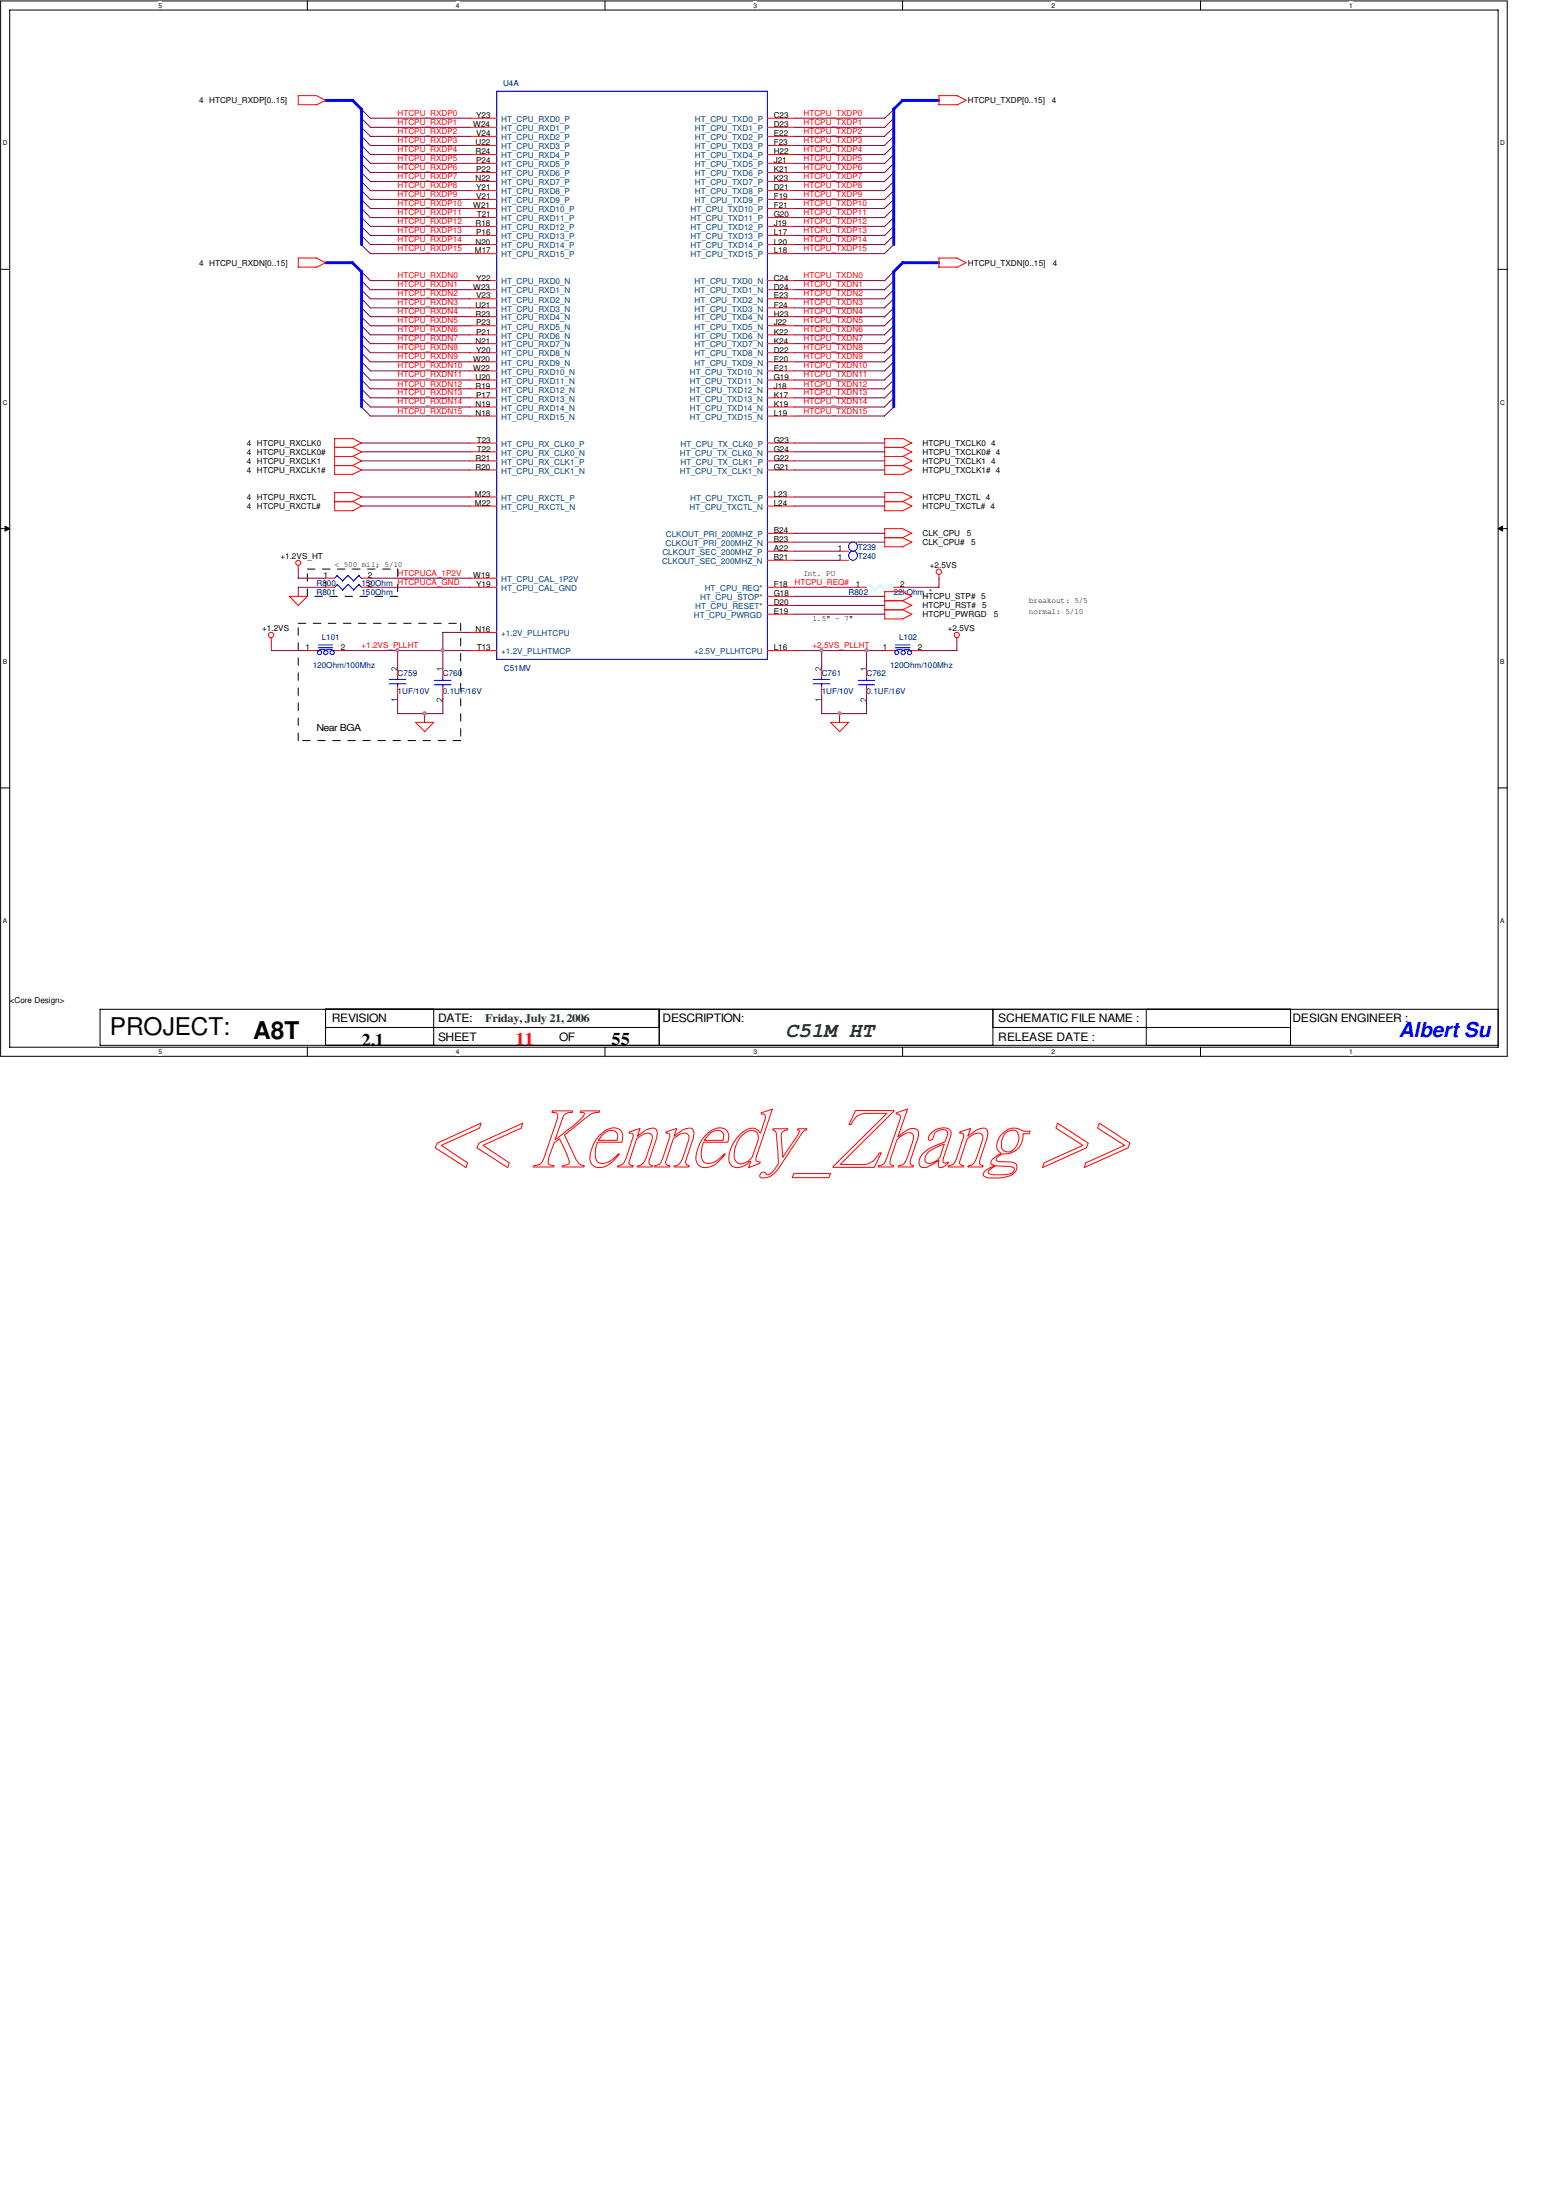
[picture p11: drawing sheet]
<svg xmlns="http://www.w3.org/2000/svg" width="210mm" height="297mm" viewBox="0 0 210 297" stroke-linecap="round" stroke-linejoin="round" font-family="sans-serif">
<path d="M.1 .1h203.4v142.5h-203.4zM1.3 1.4h200.9v140h-200.9z" fill="none" stroke="#000" stroke-width=".13"/>
<g fill="#fff">
<path d="M21.4 .3h.5v.9h-.5z"/>
<path d="M21.4 141.5h.5v1h-.5z"/>
</g>
<path d="M41.5 .1v1.3M41.5 141.4v1.2" fill="none" stroke="#000" stroke-width=".13"/>
<g fill="#fff">
<path d="M61.6 .3h.5v.9h-.5z"/>
<path d="M61.6 141.5h.5v1h-.5z"/>
</g>
<path d="M81.7 .1v1.3M81.7 141.4v1.2" fill="none" stroke="#000" stroke-width=".13"/>
<g fill="#fff">
<path d="M101.7 .3h.5v.9h-.5z"/>
<path d="M101.7 141.5h.5v1h-.5z"/>
</g>
<path d="M121.8 .1v1.3M121.8 141.4v1.2" fill="none" stroke="#000" stroke-width=".13"/>
<g fill="#fff">
<path d="M141.9 .3h.5v.9h-.5z"/>
<path d="M141.9 141.5h.5v1h-.5z"/>
</g>
<path d="M162.1 .1v1.3M162.1 141.4v1.2" fill="none" stroke="#000" stroke-width=".13"/>
<g fill="#fff">
<path d="M182.1 .3h.5v.9h-.5z"/>
<path d="M182.1 141.5h.5v1h-.5z"/>
<path d="M.4 18.8h.6v1.1h-.6z"/>
<path d="M202.5 18.8h.7v1.1h-.7z"/>
<path d="M.4 53.8h.6v1.1h-.6z"/>
<path d="M202.5 53.8h.7v1.1h-.7z"/>
</g>
<path d="M.1 36.4h1.2M202.2 36.4h1.3" fill="none" stroke="#000" stroke-width=".13"/>
<g fill="#fff">
<path d="M.4 88.9h.6v1h-.6z"/>
<path d="M202.5 88.9h.6v1h-.6z"/>
</g>
<path d="M.1 71.4h1.2M.7 71l.6 .4-.6 .3zM202.2 71.4l.6-.4v.7zM202.2 71.4h1.3" fill="none" stroke="#000" stroke-width=".13"/>
<path d="M.7 71l.6 .4-.6 .3zM202.2 71.4l.6-.4v.7z" fill="#000"/>
<g fill="#fff">
<path d="M.4 123.9h.6v1h-.6z"/>
<path d="M202.5 123.9h.6v1h-.6z"/>
</g>
<path d="M.1 106.4h1.2M202.2 106.4h1.3M13.5 136.3h188.7v4.8h-188.7zM43.9 136.3v4.8M43.9 138.7h45.1M58.5 136.3v4.8M89 136.3v4.8M134 138.7h40.2M134 136.3v4.8M154.7 136.3v4.8M174.2 136.3v4.8" fill="none" stroke="#000" stroke-width=".13"/>
<path d="M41.5 76.8h12.2M53.7 76.8v3.7M40.3 84.2h21.9M40.3 100v-15.8M41.5 80.5v-3.7M53.7 80.5h-12.2M62.2 84.2v15.8M62.2 100h-21.9" fill="none" stroke="#000" stroke-width=".13" stroke-dasharray="1 1 1 1 1 1 1 1"/>
<g fill="none" stroke="#f00" stroke-width=".13">
<path d="M42.7 14.1h-2.4v-1.2h2.4l1.2 .6-1.2 .7M63.4 16h3.7M63.4 17.2h3.7M63.4 18.4h3.7M63.4 19.6h3.7M103.6 16h3.6M103.6 17.2h3.6M103.6 18.4h3.6M103.6 19.6h3.6M126.7 14.1h2.5M129.2 12.9l1.2 .6M129.2 12.9h-2.5v1.2"/>
<path d="M130.4 13.5l-1.2 .7M42.7 36.1h-2.4v-1.3h2.4l1.2 .7-1.2 .6M63.4 20.9h3.7M63.4 22.1h3.7M63.4 23.3h3.7M63.4 24.5h3.7M63.4 25.7h3.7M63.4 26.9h3.7M63.4 28.2h3.7M63.4 29.4h3.7M63.4 30.6h3.7M63.4 31.8h3.7"/>
<path d="M63.4 33h3.7M63.4 34.2h3.7M63.4 37.9h3.7M63.4 39.1h3.7M103.6 20.9h3.6M103.6 22.1h3.6M103.6 23.3h3.6M103.6 24.5h3.6M103.6 25.7h3.6M103.6 26.9h3.6M103.6 28.2h3.6M103.6 29.4h3.6"/>
<path d="M103.6 30.6h3.6M103.6 31.8h3.6M103.6 33h3.6M103.6 34.2h3.6M103.6 37.9h3.6M103.6 39.1h3.6M126.7 36.1h2.5M129.2 34.8l1.2 .7M129.2 34.8h-2.5v1.3M130.4 35.5l-1.2 .6M45.1 59.2h2.5M45.2 59.2v4.9"/>
<path d="M47.6 59.2l1.2 .6M48.8 59.8l-1.2 .6 1.2 .6-1.2 .6M63.4 40.3h3.7M63.4 41.6h3.7M63.4 42.8h3.7M63.4 44h3.7M63.4 45.2h3.7M63.4 46.4h3.7M63.4 47.6h3.7M63.4 48.9h3.7M63.4 50.1h3.7M63.4 51.3h3.7"/>
<path d="M63.4 52.5h3.7M63.4 53.7h3.7M63.4 54.9h3.7M63.4 56.2h3.7M63.4 59.8h3.7M103.6 40.3h3.6M103.6 41.6h3.6M103.6 42.8h3.6M103.6 44h3.6M103.6 45.2h3.6M103.6 46.4h3.6M103.6 47.6h3.6"/>
<path d="M103.6 48.9h3.6M103.6 50.1h3.6M103.6 51.3h3.6M103.6 52.5h3.6M103.6 53.7h3.6M103.6 54.9h3.6M103.6 56.2h3.6M103.6 59.8h3.6M119.4 59.2h2.4M119.4 59.2v4.9M121.8 59.2l1.3 .6M123.1 59.8l-1.3 .6 1.3 .6"/>
<path d="M40.3 76.4v.5M43.9 78.1h1.3M43.9 79.3h1.3M45.1 60.4h2.5M45.1 61.6h2.5M45.1 62.9h2.5M45.1 66.5h2.5l1.2 .6-1.2 .6M45.1 67.7h2.5M45.2 64.1h2.4M45.2 66.5v2.5h2.4M47.6 61.6l1.2 .6-1.2 .7M47.6 62.8l1.2 .7-1.2 .6"/>
<path d="M47.6 67.7l1.2 .6-1.2 .7M48.8 78.1h1.2M48.8 79.3h1.2M63.4 78.1h3.7M63.4 79.3h3.7M63.4 61h3.7M63.4 62.2h3.7M63.4 63.5h3.7M63.4 67.1h3.7M63.4 68.3h3.7M103.6 79.3h3.6M103.6 61h3.6"/>
<path d="M103.6 62.2h3.6M103.6 63.5h3.6M103.6 67.1h3.6M103.6 68.3h3.6M103.6 72h3.6M103.6 73.2h3.6M103.6 74.4h3.6M103.6 75.6h3.6M113.3 74.4h1.3M113.3 75.6h1.3M115.8 79.3h1.2M119.4 60.4h2.5"/>
<path d="M119.4 61.6h2.5M119.4 62.9h2.5M119.4 66.5h2.4l1.3 .6M119.4 67.7h2.5M119.4 71.4h2.4l1.3 .6M119.4 72.6h2.5M119.4 79.9h2.4l1.3 .6M119.4 66.5v2.5h2.5M119.4 71.4v2.4h2.5M119.4 79.9v3.7h2.5M119.4 64.1h2.5M120.6 79.3h1.2"/>
<path d="M121.8 61.6l1.3 .6M121.8 62.8l1.3 .7M121.8 67.7l1.3 .6M123.1 61l-1.3 .6M123.1 62.2l-1.3 .7M123.1 63.5l-1.3 .6M123.1 67.1l-1.3 .6M123.1 68.3l-1.3 .7M123.1 72l-1.3 .6 1.3 .6M123.1 73.2l-1.3 .6M126.7 77.6v.5M36.6 86.1v.5"/>
<path d="M39 80.5l1.3 1.2 1.2-1.2M39.1 80.5h2.4M41.5 87.8h1.2M45.2 87.8h1.2M53.7 90.3v1.2M53.7 92.7v1.2M57.3 98.8l-1.2-1.3h2.4l-1.2 1.3M59.8 90.3v1.2M59.8 92.7v1.2M63.4 85.4h3.7M63.4 87.8h3.7M103.6 80.5h3.6"/>
<path d="M103.6 87.8h3.6M103.6 81.7h3.6M103.6 82.9h3.6M110.9 90.3v1.2M110.9 92.7v1.2M112.1 97.5l1.2 1.3M112.1 97.5h2.5M114.6 97.5l-1.3 1.3M117 90.3v1.2M117 92.7v1.2M119.4 81.1h2.5M119.4 82.3h2.5"/>
<path d="M119.4 87.8h1.2M121.8 82.3l1.3 .6M123.1 87.8h1.2M123.1 80.5l-1.3 .6 1.3 .6M123.1 81.7l-1.3 .6M123.1 82.9l-1.3 .7M129.2 86.1v.5"/>
<circle cx="40.3" cy="76" r=".34"/>
<circle cx="126.7" cy="77.2" r=".36"/>
<circle cx="36.6" cy="85.7" r=".36"/>
<circle cx="129.1" cy="85.7" r=".35"/>
</g>
<g fill="none" stroke="#00f" stroke-width=".13">
<path d="M67.1 12.3h36.5v76.7h-36.5zM45.5 77.7l.8 .7M45.5 78.9l.8 .8M45.6 77.7l-.4 .4M45.6 78.9l-.4 .4M46.2 79.7l.8-.8 .8 .8M47 77.7l.8 .7M47 77.7l-.8 .7M48.4 77.7l.4 .4M48.4 78.9l.4 .4M48.5 77.7l-.8 .7M48.5 78.9l-.8 .8"/>
<path d="M42.7 87.8h.4M43 87.5h1.9M43 87.1h1.9M43.1 87.8h.8M44 87.8h.9M44.8 87.8h.4M52.5 92.3h2.3M52.5 91.7h2.3M53.7 91.4v.3M53.7 92.3v.4M58.6 91.9h2.3M58.6 92.5h2.3"/>
<path d="M59.8 91.4v.5M59.8 92.5v.2M109.8 92.3h2.2M109.8 91.7h2.2M110.9 91.4v.3M110.9 92.3v.4M115.9 91.9h2.2M115.9 92.5h2.2M117 91.4v.5M117 92.5v.2M120.6 87.8h.4M120.9 87.5h2"/>
<path d="M120.9 87.1h2M121.8 87.8h-.9M122.7 87.8h.4M122.8 87.8h-.9"/>
<circle cx="115.1" cy="75" r=".6"/>
<circle cx="115.1" cy="73.8" r=".6"/>
<circle cx="43.1" cy="88.1" r=".29"/>
<circle cx="44" cy="88.1" r=".29"/>
<circle cx="44.8" cy="88.1" r=".29"/>
<circle cx="121.1" cy="88.1" r=".28"/>
<circle cx="121.9" cy="88.1" r=".29"/>
<circle cx="122.8" cy="88.1" r=".29"/>
</g>
<path d="M52.8 94.4h.8v.1h-.6l.1 .2h-.1zM52.9 90.1a.59 .59 0 0 1 .7 .4v-.4v.5l-.1-.1a.41 .41 0 0 0-.6-.3l.1 .4-.1-.2zM58.9 90.3h.8h-.6l.1 .1-.1 .1zM59 94.3a.48 .48 0 0 1 .6 .4v-.5h.1v.5h-.1a.44 .44 0 0 0-.5-.3l-.1 .2 .1 .1h-.1zM110.1 94.4h.8v.1h-.7l.2 .2h-.1zM110.2 90.1a.59 .59 0 0 1 .6 .4v-.4h.1v.5l-.2-.1a.42 .42 0 0 0-.5-.3l.1 .4-.2-.1zM116.2 90.3h.8h-.7l.2 .2h-.1zM116.2 94.4a.35 .35 0 0 1 .3-.1 .35 .35 0 0 1 .3 .2l.1 .2v-.5h.1v.5h-.2a.39 .39 0 0 0-.5-.3v.2l.1 .1h-.2z" fill="#000"/>
<path d="M117 79.3l.3-.4 .8 .8M118.8 78.9l.7 .8 .8-.8M118.8 78.9l-.7 .8M120.3 78.9l.3 .4" fill="none" stroke="#80ffff" stroke-width=".13"/>
<g fill="none" stroke="#800040" stroke-width=".13">
<path d="M48.8 14.7l1.2 1.3h13.5M48.8 17.2l1.2 1.2h13.5M48.8 16l1.2 1.2h13.5M48.8 18.4l1.2 1.2h13.5M48.8 19.6l1.2 1.3h13.5M107.2 16h12.2M107.2 17.2h12.2M107.2 18.4h12.2M107.2 19.6h12.2M120.6 19.6l-1.2 1.3M120.6 14.8l-1.2 1.2M120.6 18.4l-1.2 1.2"/>
<path d="M120.6 17.2l-1.2 1.2M120.6 16l-1.2 1.2M48.8 22.1l1.2 1.2h13.5M48.8 25.7l1.2 1.2h13.5M48.8 24.5l1.2 1.2h13.5M48.8 33l1.2 1.2h13.5M48.8 20.8l1.2 1.3h13.5M48.8 31.8l1.2 1.2h13.5M48.8 26.9l1.2 1.3h13.5M48.8 23.3l1.2 1.2h13.5M48.8 28.1l1.2 1.3h13.5M48.8 29.3l1.2 1.3h13.5"/>
<path d="M48.8 30.6l1.2 1.2h13.5M48.8 37.9l1.2 1.2h13.5M48.8 36.7l1.2 1.2h13.5M48.8 39.1l1.2 1.2h13.5M107.2 20.9h12.2M107.2 22.1h12.2M107.2 23.3h12.2M107.2 24.5h12.2M107.2 25.7h12.2M107.2 26.9h12.2M107.2 28.2h12.2M107.2 29.4h12.2"/>
<path d="M107.2 30.6h12.2M107.2 31.8h12.2M107.2 33h12.2M107.2 34.2h12.2M107.2 37.9h12.2M107.2 39.1h12.2M120.6 31.8l-1.2 1.3M120.6 30.6l-1.2 1.2M120.6 24.5l-1.2 1.2M120.6 23.3l-1.2 1.2M120.6 28.2l-1.2 1.2M120.6 33l-1.2 1.2"/>
<path d="M120.6 25.7l-1.2 1.3M120.6 22.1l-1.2 1.2M120.6 29.4l-1.2 1.2M120.6 26.9l-1.2 1.3M120.6 20.9l-1.2 1.2M120.6 36.7l-1.2 1.2M120.6 39.1l-1.2 1.2M120.6 37.9l-1.2 1.3M48.8 45.2l1.2 1.2h13.5M48.8 41.5l1.2 1.3h13.5M48.8 53.7l1.2 1.2h13.5M48.8 42.8l1.2 1.2h13.5"/>
<path d="M48.8 47.6l1.2 1.3h13.5M48.8 54.9l1.2 1.3h13.5M48.8 40.3l1.2 1.3h13.5M48.8 52.5l1.2 1.2h13.5M48.8 43.9l1.2 1.3h13.5M48.8 46.4l1.2 1.2h13.5M48.8 50l1.2 1.3h13.5M48.8 51.3l1.2 1.2h13.5M48.8 48.8l1.2 1.3h13.5M48.8 59.8h14.7M107.2 40.3h12.2M107.2 41.6h12.2"/>
<path d="M107.2 42.8h12.2M107.2 44h12.2M107.2 45.2h12.2M107.2 46.4h12.2M107.2 47.6h12.2M107.2 48.9h12.2M107.2 50.1h12.2M107.2 51.3h12.2M107.2 52.5h12.2M107.2 53.7h12.2M107.2 54.9h12.2M107.2 56.2h12.2"/>
<path d="M107.2 59.8h12.2M120.6 53.7l-1.2 1.2M120.6 41.6l-1.2 1.2M120.6 52.5l-1.2 1.3M120.6 46.4l-1.2 1.3M120.6 45.2l-1.2 1.2M120.6 40.3l-1.2 1.3M120.6 50.1l-1.2 1.2M120.6 54.9l-1.2 1.3M120.6 47.6l-1.2 1.3M120.6 44l-1.2 1.2M120.6 51.3l-1.2 1.2"/>
<path d="M120.6 48.9l-1.2 1.2M120.6 42.8l-1.2 1.2M40.3 78.1h3.6M40.3 76.8v1.3M43.9 79.3h-3.6v1.2M48.8 61h14.7M48.8 62.2h14.7M48.8 63.5h14.7M48.8 67.1h14.7M48.8 68.3h14.7M50 79.3h13.5M50 78.1h13.5"/>
<path d="M107.2 61h12.2M107.2 62.2h12.2M107.2 63.5h12.2M107.2 67.1h12.2M107.2 68.3h12.2M107.2 72h12.2M107.2 73.2h12.2M107.2 74.4h6.2M107.2 75.6h6.2M107.2 79.3h8.6M126.7 78.1v1.2h-4.9M36.6 86.6v1.2h4.9"/>
<path d="M46.4 87.8h17.1M53.7 93.9v2.5h6.1v-2.5M53.7 87.8v2.5M57.3 96.4v1.2M63.5 85.4h-3.7v4.9M107.2 80.5h12.2M107.2 81.7h12.2M107.2 82.9h12.2M107.2 87.8h12.2M110.9 87.8v2.5M110.9 93.9v2.5h6.1M113.3 96.4v1.2"/>
<path d="M117 87.8v2.5M117 93.9v2.5M124.3 87.8h4.9M129.2 86.6v1.2"/>
</g>
<path d="M43.9 13.5h3.7M47.6 13.5l1.2 1.3v18.3M120.6 14.7v18.3M126.7 13.5h-4.9l-1.2 1.3M43.9 35.5h3.7M47.6 35.5l1.2 1.2M48.8 36.7v18.2M120.6 36.7v18.2M126.7 35.5h-4.9l-1.2 1.2" fill="none" stroke="#00f" stroke-width=".38"/>
<path d="M110.7 87.6h.3l.1 .2-.1 .2-.1 .1-.2-.1z" fill-rule="evenodd" fill="#f0f"/>
<path d="M110.7 87.6h.3l.1 .2-.1 .2-.1 .1-.2-.1z" fill="none" stroke="#f0f" stroke-width=".13"/>
<path d="M53.5 87.6h.3l.1 .2-.1 .2-.2 .1-.1-.1z" fill-rule="evenodd" fill="#f0f"/>
<path d="M53.5 87.6h.3l.1 .2-.1 .2-.2 .1-.1-.1z" fill="none" stroke="#f0f" stroke-width=".13"/>
<circle cx="117" cy="87.8" r=".24" fill="#f0f"/>
<circle cx="117" cy="87.8" r=".24" fill="none" stroke="#f0f" stroke-width=".13"/>
<path d="M113.2 96.2h.3l.1 .1-.1 .2-.2 .1-.1-.1z" fill-rule="evenodd" fill="#f0f"/>
<path d="M113.2 96.2h.3l.1 .1-.1 .2-.2 .1-.1-.1z" fill="none" stroke="#f0f" stroke-width=".13"/>
<path d="M59.6 87.6h.3l.1 .2-.1 .2-.2 .1-.1-.1z" fill-rule="evenodd" fill="#f0f"/>
<path d="M59.6 87.6h.3l.1 .2-.1 .2-.2 .1-.1-.1z" fill="none" stroke="#f0f" stroke-width=".13"/>
<path d="M57.1 96.2h.4v.3h-.3l-.1-.2z" fill-rule="evenodd" fill="#f0f"/>
<path d="M57.1 96.2h.4v.3h-.3l-.1-.2z" fill="none" stroke="#f0f" stroke-width=".13"/>
<g fill="none" stroke="#f00" stroke-width=".13">
<path d="M59 154.3l5.9-2.7-.2 .7-5.1 2.3 3.5 2.4-.2 .6-4.1-2.6zM64.6 154.3l6-2.7-.2 .7-5.2 2.3 3.5 2.4-.2 .6-4.1-2.6zM74.5 150h2.8v.2a1.16 1.16 0 0 0-1.4 1l-1 2.7 2-1.5a8.9 8.9 0 0 0 2-1.9l-.1-.3h-.5l.1-.2h2.5v.2a2.34 2.34 0 0 0-1.9 .8l-2.8 2.2 1.7 3.6a1.03 1.03 0 0 0 1 .6l-.1 .2h-2.9v-.2l.9-.2v-.2a5.2 5.2 0 0 0-.6-1.9l-.7-1.3-.7 .5-.8 2.3a.49 .49 0 0 0 0 .5 .49 .49 0 0 0 .5 .3h.3l-.1 .2h-2.7l.1-.2a1.37 1.37 0 0 0 1.4-1.2l1.7-5a.78 .78 0 0 0-.1-.9l-.6-.1zM80.9 153.3a2.45 2.45 0 0 1 2.6-.9 1.39 1.39 0 0 1 .4 1.8h-3.3a3.3 3.3 0 0 0 0 2.6 1.06 1.06 0 0 0 1.2 .2l.6-.2 1.1-1h.1a4.5 4.5 0 0 1-2.3 1.8 1.27 1.27 0 0 1-1.7-1.4 5.6 5.6 0 0 1 1.3-2.9zM81.6 153a1.05 1.05 0 0 1 1.8 .2l-.1 .8h-2.5zM85 152.8l1.4-.4-.4 1 .7-.5a1.82 1.82 0 0 1 1.8-.5 .82 .82 0 0 1 .2 .8l-.1 .4-1 3.3v.2l.2 .2 .3 .1-.1 .2h-2l.1-.2a1.27 1.27 0 0 0 1.1-1.1l.8-2.4a.65 .65 0 0 0-.1-.8 .65 .65 0 0 0-.8-.1l-1.2 .8-1 3.2 .3 .4h.3l-.1 .2h-2v-.2a.89 .89 0 0 0 1-.7l1.1-3.2v-.3l-.2-.2h-.4zM89.9 152.8l1.5-.4-.4 1 .7-.5a1.82 1.82 0 0 1 1.7-.5 .82 .82 0 0 1 .2 .8v.4l-1.1 3.3 .1 .2 .2 .2 .2 .1v.2h-2l.1-.2a1.27 1.27 0 0 0 1.1-1.1l.8-2.4a.65 .65 0 0 0-.2-.8 .65 .65 0 0 0-.7-.1l-1.2 .8-1.1 3.2 .3 .4h.3v.2h-2.1l.1-.2a.89 .89 0 0 0 .9-.7l1.1-3.2v-.3l-.1-.2h-.4zM95.2 153.3a2.45 2.45 0 0 1 2.6-.9 1.39 1.39 0 0 1 .5 1.8h-3.3a3.3 3.3 0 0 0-.1 2.6 1.06 1.06 0 0 0 1.2 .2l.6-.2 1.1-1h.1a4.5 4.5 0 0 1-2.3 1.8 1.27 1.27 0 0 1-1.7-1.4 5.6 5.6 0 0 1 1.3-2.9zM95.9 153a1.05 1.05 0 0 1 1.8 .2l-.1 .8h-2.5zM100.1 153.4a1.65 1.65 0 0 1 2-.6l.2 .4 .1 .5-.8 2.5a1.77 1.77 0 0 1-2 .9 1.2 1.2 0 0 1-.5-1.2 4.1 4.1 0 0 1 1-2.5zM102.8 150.2l1.5-.5-2.3 6.8a.42 .42 0 0 0 .6 .4v.2l-1.6 .5 .3-.8h-.1a1.71 1.71 0 0 1-2.6 .5 2.59 2.59 0 0 1 .2-2.7 3.9 3.9 0 0 1 2.8-2.3 1.37 1.37 0 0 1 1.1 .7l.6-2.2-.1-.3-.5-.1zM104.4 152.4h1.9v.2a.73 .73 0 0 0-.8 .8l.2 2.9 2.1-3.2a.36 .36 0 0 0 0-.5h-.1v-.2h1.2v.2h-.3l-.4 .4-3.4 5.2a2.18 2.18 0 0 1-2.1 .8l-.1-.1a.44 .44 0 0 1 .2-.6 .44 .44 0 0 1 .6 .3 1.22 1.22 0 0 0 1.3-.9 1.48 1.48 0 0 0 .3-1.4l-.2-3.3-.2-.3-.3-.1z"/>
<path d="M107.1 158.5h5l-.2 .5h-5zM115.5 149.9h5.2l-7.3 7.3h3.4a2.57 2.57 0 0 0 1.9-1.5h.3l-1 1.9h-5.6l7.3-7.3h-3a2.04 2.04 0 0 0-1.8 1.5h-.3zM121 150.2l1.5-.5-1.3 3.8 .2-.1a3.3 3.3 0 0 1 1.9-1 .76 .76 0 0 1 .7 1.1l-1.1 3.1a.55 .55 0 0 0 .4 .8v.2h-2.1l.1-.2a1.24 1.24 0 0 0 1.2-1.1l.7-2.3a.69 .69 0 0 0 0-.9 .69 .69 0 0 0-.9-.1l-.8 .5-.4 .4-.9 2.7a.53 .53 0 0 0 .4 .8v.2h-2.1l.1-.2a1.25 1.25 0 0 0 1.1-1.1l1.8-5.5a.45 .45 0 0 0-.6-.4zM125.2 155.7l.9-.6 1.4-.6-.5 1.5a1.66 1.66 0 0 1-1.9 1 .88 .88 0 0 1 .1-1.3zM125.6 153.1a2.24 2.24 0 0 1 2.5-.7 .7 .7 0 0 1 .2 1l-1 3.2 .1 .4h.4l.2-.1a1.2 1.2 0 0 1-1.3 .7v-.2v-.7a5.4 5.4 0 0 1-1.9 .9 .76 .76 0 0 1-.7-1.1 4 4 0 0 1 2.7-2l.8-.3a1.85 1.85 0 0 0 .3-1.3 .71 .71 0 0 0-1-.3 .89 .89 0 0 0-.9 .9 .44 .44 0 0 1-.2 .4 .44 .44 0 0 1-.5-.1v-.3zM129.6 152.8l1.4-.4-.4 1 .8-.5a1.82 1.82 0 0 1 1.7-.5 .82 .82 0 0 1 .2 .8v.4l-1.1 3.3v.2l.2 .2 .3 .1-.1 .2h-2l.1-.2a1.27 1.27 0 0 0 1.1-1.1l.8-2.4a.65 .65 0 0 0-.1-.8 .65 .65 0 0 0-.8-.1l-1.1 .8-1.1 3.2 .3 .4h.3l-.1 .2h-2l.1-.2a.89 .89 0 0 0 .9-.7l1.1-3.2v-.3l-.1-.2h-.5zM133.5 158l.9-.6 1.8 .1 .5 .1 .2 .1a.8 .8 0 0 1-.8 .8l-.3 .1a5.1 5.1 0 0 1-2.1-.1l-.3-.2zM135 153.3a2.17 2.17 0 0 1 3.1-.6h1l-.2 .4h-.8a2.42 2.42 0 0 1-2.8 2.7l-.2 .1a.93 .93 0 0 0-.6 .7l.3 .2a4.9 4.9 0 0 1 2.1 .2l.2 .1a.98 .98 0 0 1-.4 1.5l-.4 .1a6.7 6.7 0 0 1-2.8 .3 .72 .72 0 0 1-.8-.5 2.91 2.91 0 0 1 1.6-1.1l-.5-.2-.1-.2a1.33 1.33 0 0 1 .9-1l.5-.3a1.13 1.13 0 0 1-.5-1.5zM135.6 153.1a1.41 1.41 0 0 1 1.6-.4 1.86 1.86 0 0 1-1.2 2.8 .85 .85 0 0 1-.8-1.1l.1-.8zM142.7 151.6l4.2 2.7-.3 .7-5.9 2.6 .2-.6 5.3-2.4-3.7-2.3zM148.4 151.6l4.1 2.7-.2 .7-6 2.6 .3-.6 5.2-2.4-3.6-2.3z"/>
</g>
<g font-size="3.3">
<text x="14.8" y="139.7">PROJECT:</text>
<text x="34.2" y="140.3">A8T</text>
</g>
<text font-size="2.8" fill="#008000" x="106" y="140.1">C51M HT</text>
<text font-size="2.8" fill="#00f" x="188.8" y="140.1">Albert Su</text>
<g font-size="2.4">
<text x="48.8" y="141.2">2.1</text>
<text x="82.5" y="141.1">55</text>
</g>
<text font-size="2.4" fill="#f00" x="69.6" y="141.1">11</text>
<g font-size="1.6">
<text x="44.8" y="138">REVISION</text>
<text x="134.7" y="138">SCHEMATIC FILE NAME :</text>
<text x="174.5" y="138">DESIGN ENGINEER :</text>
<text x="59.1" y="140.5">SHEET</text>
<text x="59.1" y="138">DATE:</text>
<text x="75.5" y="140.5">OF</text>
<text x="89.5" y="138">DESCRIPTION:</text>
<text x="134.7" y="140.5">RELEASE DATE :</text>
</g>
<text font-size="1.6" fill="#008000" x="65.5" y="138">Friday, July 21, 2006</text>
<text font-size="1.3" x="42.7" y="98.8">Near BGA</text>
<g font-size="1.1" fill="#000080">
<text x="67.9" y="11.6">U4A</text>
<text x="115.8" y="75.4">T240</text>
<text x="115.8" y="74.2">T239</text>
<text x="42.7" y="79.1">R800</text>
<text x="42.7" y="80.3">R801</text>
<text x="48.8" y="79.1">150Ohm HTCPUCA_GND</text>
<text x="48.8" y="80.3">150Ohm</text>
<text x="114.6" y="80.3">R802</text>
<text x="120.6" y="80.3">22kOhm_*</text>
<text x="43.4" y="86.4">L101</text>
<text x="121.4" y="86.4">L102</text>
<text x="42.2" y="90.2">120Ohm/100Mhz</text>
<text x="53.7" y="91.3">C759</text>
<text x="53.7" y="93.7">1UF/10V</text>
<text x="59.8" y="91.3">C760</text>
<text x="59.8" y="93.7">0.1UF/16V</text>
<text x="68" y="90.6">C51MV</text>
<text x="110.9" y="91.3">C761</text>
<text x="110.9" y="93.7">1UF/10V</text>
<text x="117" y="91.3">C762</text>
<text x="117" y="93.7">0.1UF/16V</text>
<text x="120.1" y="90.2">120Ohm/100Mhz</text>
</g>
<g font-size="1.1">
<text x="26.9" y="13.9">4 HTCPU_RXDP[0..15]</text>
<text x="63.9" y="17.2">W24</text>
<text x="64.3" y="16">Y23</text>
<text x="104.4" y="16">C23</text>
<text x="104.4" y="17.2">D23</text>
<text x="130.6" y="13.9">HTCPU_TXDP[0..15]</text>
<text x="142" y="13.9">4</text>
<text x="64.2" y="19.6">U22</text>
<text x="64.2" y="20.8">R24</text>
<text x="64.3" y="18.4">V24</text>
<text x="64.3" y="22.1">P24</text>
<text x="64.3" y="23.3">P22</text>
<text x="104.4" y="18.4">E22</text>
<text x="104.4" y="19.6">F23</text>
<text x="104.4" y="20.8">H22</text>
<text x="104.4" y="22.1">J21</text>
<text x="104.4" y="23.3">K21</text>
<text x="63.9" y="28.1">W21</text>
<text x="64.2" y="24.5">N22</text>
<text x="64.3" y="25.7">Y21</text>
<text x="64.3" y="26.9">V21</text>
<text x="64.3" y="29.3">T21</text>
<text x="104.4" y="24.5">K23</text>
<text x="104.4" y="25.7">D21</text>
<text x="104.4" y="26.9">F19</text>
<text x="104.4" y="28.1">F21</text>
<text x="104.4" y="29.3">G20</text>
<text x="26.9" y="35.9">4 HTCPU_RXDN[0..15]</text>
<text x="64.1" y="34.2">M17</text>
<text x="64.2" y="30.6">R18</text>
<text x="64.2" y="33">N20</text>
<text x="64.3" y="31.8">P16</text>
<text x="104.4" y="30.6">J19</text>
<text x="104.4" y="31.8">L17</text>
<text x="104.4" y="33">L20</text>
<text x="104.4" y="34.2">L18</text>
<text x="130.6" y="35.9">HTCPU_TXDN[0..15]</text>
<text x="142.1" y="35.9">4</text>
<text x="63.9" y="39.1">W23</text>
<text x="64.2" y="41.5">U21</text>
<text x="64.3" y="37.9">Y22</text>
<text x="64.3" y="40.3">V23</text>
<text x="104.4" y="37.9">C24</text>
<text x="104.4" y="39.1">D24</text>
<text x="104.4" y="40.3">E23</text>
<text x="104.4" y="41.5">F24</text>
<text x="64.2" y="42.8">R23</text>
<text x="64.2" y="46.4">N21</text>
<text x="64.3" y="43.9">P23</text>
<text x="64.3" y="45.2">P21</text>
<text x="64.3" y="47.6">Y20</text>
<text x="104.4" y="42.8">H23</text>
<text x="104.4" y="43.9">J22</text>
<text x="104.4" y="45.2">K22</text>
<text x="104.4" y="46.4">K24</text>
<text x="104.4" y="47.6">D22</text>
<text x="63.9" y="48.8">W20</text>
<text x="63.9" y="50">W22</text>
<text x="64.2" y="51.3">U20</text>
<text x="64.2" y="52.5">R19</text>
<text x="64.3" y="53.7">P17</text>
<text x="104.4" y="48.8">E20</text>
<text x="104.4" y="50">E21</text>
<text x="104.4" y="51.3">G19</text>
<text x="104.4" y="52.5">J18</text>
<text x="104.4" y="53.7">K17</text>
<text x="64.2" y="54.9">N19</text>
<text x="64.2" y="56.1">N18</text>
<text x="64.3" y="59.8">T23</text>
<text x="104.4" y="54.9">K19</text>
<text x="104.4" y="56.1">L19</text>
<text x="104.4" y="59.8">G23</text>
<text x="33.3" y="60.2">4 HTCPU_RXCLK0</text>
<text x="33.3" y="61.4">4 HTCPU_RXCLK0#</text>
<text x="33.3" y="62.7">4 HTCPU_RXCLK1</text>
<text x="33.3" y="63.9">4 HTCPU_RXCLK1#</text>
<text x="64.2" y="62.2">R21</text>
<text x="64.2" y="63.5">R20</text>
<text x="64.3" y="61">T22</text>
<text x="104.4" y="61">G24</text>
<text x="104.4" y="62.2">G22</text>
<text x="104.4" y="63.5">G21</text>
<text x="124.5" y="60.2">HTCPU_TXCLK0 4</text>
<text x="124.5" y="61.4">HTCPU_TXCLK0# 4</text>
<text x="124.5" y="62.7">HTCPU_TXCLK1 4</text>
<text x="124.5" y="63.9">HTCPU_TXCLK1# 4</text>
<text x="33.3" y="67.5">4 HTCPU_RXCTL</text>
<text x="33.3" y="68.7">4 HTCPU_RXCTL#</text>
<text x="64.1" y="67.1">M23</text>
<text x="64.1" y="68.3">M22</text>
<text x="104.4" y="67.1">L23</text>
<text x="104.4" y="68.3">L24</text>
<text x="104.4" y="72">B24</text>
<text x="124.5" y="67.5">HTCPU_TXCTL 4</text>
<text x="124.5" y="68.7">HTCPU_TXCTL# 4</text>
<text x="37.8" y="75.4">+1.2VS_HT</text>
<text x="45.2" y="76.5">&lt; 500 mil; 5/10</text>
<text x="104.4" y="73.2">B23</text>
<text x="104.4" y="74.4">A22</text>
<text x="104.4" y="75.6">B21</text>
<text x="108.5" y="77.8">Int. PU</text>
<text x="113.1" y="75.6">1</text>
<text x="113.1" y="74.4">1</text>
<text x="124.5" y="72.4">CLK_CPU</text>
<text x="124.5" y="73.6">CLK_CPU#</text>
<text x="125.5" y="76.7">+2.5VS</text>
<text x="130.5" y="72.4">5</text>
<text x="131.1" y="73.6">5</text>
<text x="43.7" y="78.1">1</text>
<text x="43.7" y="79.2">1</text>
<text x="49.7" y="78.1">2</text>
<text x="49.7" y="79.2">2</text>
<text x="63.9" y="78.1">W19</text>
<text x="64.3" y="79.2">Y19</text>
<text x="104.4" y="79.2">F18</text>
<text x="104.4" y="80.5">G18</text>
<text x="104.4" y="81.7">D20</text>
<text x="104.4" y="82.9">E19</text>
<text x="109.7" y="83.9">1.5&quot; ~ 7&quot;</text>
<text x="115.5" y="79.2">1</text>
<text x="121.5" y="79.2">2</text>
<text x="124.5" y="80.9">HTCPU_STP# 5</text>
<text x="124.5" y="82.1">HTCPU_RST#</text>
<text x="124.5" y="83.4">HTCPU_PWRGD</text>
<text x="132.6" y="82.1">5</text>
<text x="134.2" y="83.4">5</text>
<text x="138.9" y="81.4">breakout: 5/5</text>
<text x="138.9" y="82.9">normal: 5/10</text>
<text x="35.4" y="85.2">+1.2VS</text>
<text x="41.2" y="87.8">1</text>
<text x="46" y="87.8">2</text>
<text x="64.2" y="85.3">N16</text>
<text x="64.3" y="87.8">T13</text>
<text x="104.4" y="87.8">L16</text>
<text x="119.2" y="87.8">1</text>
<text x="123.9" y="87.8">2</text>
<text x="127.9" y="85.2">+2.5VS</text>
<text x="1.3" y="135.5">&lt;Core Design&gt;</text>
</g>
<g font-size="1.1" fill="#f00">
<text x="53.7" y="15.7">HTCPU_RXDP0</text>
<text x="53.7" y="16.8">HTCPU_RXDP1</text>
<text x="108.5" y="15.7">HTCPU_TXDP0</text>
<text x="108.5" y="16.8">HTCPU_TXDP1</text>
<text x="53.7" y="18.1">HTCPU_RXDP2</text>
<text x="53.7" y="19.3">HTCPU_RXDP3</text>
<text x="53.7" y="20.5">HTCPU_RXDP4</text>
<text x="53.7" y="21.8">HTCPU_RXDP5</text>
<text x="53.7" y="22.9">HTCPU_RXDP6</text>
<text x="108.5" y="18.1">HTCPU_TXDP2</text>
<text x="108.5" y="19.3">HTCPU_TXDP3</text>
<text x="108.5" y="20.5">HTCPU_TXDP4</text>
<text x="108.5" y="21.8">HTCPU_TXDP5</text>
<text x="108.5" y="22.9">HTCPU_TXDP6</text>
<text x="53.7" y="24.2">HTCPU_RXDP7</text>
<text x="53.7" y="25.4">HTCPU_RXDP8</text>
<text x="53.7" y="26.6">HTCPU_RXDP9</text>
<text x="53.7" y="27.8">HTCPU_RXDP10</text>
<text x="53.7" y="29">HTCPU_RXDP11</text>
<text x="108.5" y="24.2">HTCPU_TXDP7</text>
<text x="108.5" y="25.4">HTCPU_TXDP8</text>
<text x="108.5" y="26.6">HTCPU_TXDP9</text>
<text x="108.5" y="27.8">HTCPU_TXDP10</text>
<text x="108.5" y="29">HTCPU_TXDP11</text>
<text x="53.7" y="30.3">HTCPU_RXDP12</text>
<text x="53.7" y="31.5">HTCPU_RXDP13</text>
<text x="53.7" y="32.7">HTCPU_RXDP14</text>
<text x="53.7" y="33.9">HTCPU_RXDP15</text>
<text x="108.5" y="30.3">HTCPU_TXDP12</text>
<text x="108.5" y="31.5">HTCPU_TXDP13</text>
<text x="108.5" y="32.7">HTCPU_TXDP14</text>
<text x="108.5" y="33.9">HTCPU_TXDP15</text>
<text x="53.7" y="37.6">HTCPU_RXDN0</text>
<text x="53.7" y="38.8">HTCPU_RXDN1</text>
<text x="53.7" y="40">HTCPU_RXDN2</text>
<text x="53.7" y="41.2">HTCPU_RXDN3</text>
<text x="108.5" y="37.6">HTCPU_TXDN0</text>
<text x="108.5" y="38.8">HTCPU_TXDN1</text>
<text x="108.5" y="40">HTCPU_TXDN2</text>
<text x="108.5" y="41.2">HTCPU_TXDN3</text>
<text x="53.7" y="42.5">HTCPU_RXDN4</text>
<text x="53.7" y="43.6">HTCPU_RXDN5</text>
<text x="53.7" y="44.9">HTCPU_RXDN6</text>
<text x="53.7" y="46.1">HTCPU_RXDN7</text>
<text x="53.7" y="47.3">HTCPU_RXDN8</text>
<text x="108.5" y="42.5">HTCPU_TXDN4</text>
<text x="108.5" y="43.6">HTCPU_TXDN5</text>
<text x="108.5" y="44.9">HTCPU_TXDN6</text>
<text x="108.5" y="46.1">HTCPU_TXDN7</text>
<text x="108.5" y="47.3">HTCPU_TXDN8</text>
<text x="53.7" y="48.5">HTCPU_RXDN9</text>
<text x="53.7" y="49.7">HTCPU_RXDN10</text>
<text x="53.7" y="51">HTCPU_RXDN11</text>
<text x="53.7" y="52.2">HTCPU_RXDN12</text>
<text x="53.7" y="53.4">HTCPU_RXDN13</text>
<text x="108.5" y="48.5">HTCPU_TXDN9</text>
<text x="108.5" y="49.7">HTCPU_TXDN10</text>
<text x="108.5" y="51">HTCPU_TXDN11</text>
<text x="108.5" y="52.2">HTCPU_TXDN12</text>
<text x="108.5" y="53.4">HTCPU_TXDN13</text>
<text x="53.7" y="54.6">HTCPU_RXDN14</text>
<text x="53.7" y="55.8">HTCPU_RXDN15</text>
<text x="108.5" y="54.6">HTCPU_TXDN14</text>
<text x="108.5" y="55.8">HTCPU_TXDN15</text>
<text x="53.7" y="77.7">HTCPUCA_1P2V</text>
<text x="107.2" y="79">HTCPU_REQ#</text>
<text x="48.8" y="87.5">+1.2VS_PLLHT</text>
<text x="109.7" y="87.5">+2.5VS_PLLHT</text>
</g>
<g font-size="1.1" fill="#004080">
<text x="67.6" y="16.5">HT_CPU_RXD0_P</text>
<text x="67.6" y="17.7">HT_CPU_RXD1_P</text>
<text x="93.8" y="16.5">HT_CPU_TXD0_P</text>
<text x="93.8" y="17.7">HT_CPU_TXD1_P</text>
<text x="67.6" y="18.9">HT_CPU_RXD2_P</text>
<text x="67.6" y="20.2">HT_CPU_RXD3_P</text>
<text x="67.6" y="21.4">HT_CPU_RXD4_P</text>
<text x="67.6" y="22.6">HT_CPU_RXD5_P</text>
<text x="67.6" y="23.8">HT_CPU_RXD6_P</text>
<text x="93.8" y="18.9">HT_CPU_TXD2_P</text>
<text x="93.8" y="20.2">HT_CPU_TXD3_P</text>
<text x="93.8" y="21.4">HT_CPU_TXD4_P</text>
<text x="93.8" y="22.6">HT_CPU_TXD5_P</text>
<text x="93.8" y="23.8">HT_CPU_TXD6_P</text>
<text x="67.6" y="25">HT_CPU_RXD7_P</text>
<text x="67.6" y="26.2">HT_CPU_RXD8_P</text>
<text x="67.6" y="27.4">HT_CPU_RXD9_P</text>
<text x="67.6" y="28.7">HT_CPU_RXD10_P</text>
<text x="67.6" y="29.9">HT_CPU_RXD11_P</text>
<text x="93.2" y="28.7">HT_CPU_TXD10_P</text>
<text x="93.2" y="29.9">HT_CPU_TXD11_P</text>
<text x="93.8" y="25">HT_CPU_TXD7_P</text>
<text x="93.8" y="26.2">HT_CPU_TXD8_P</text>
<text x="93.8" y="27.4">HT_CPU_TXD9_P</text>
<text x="67.6" y="31.1">HT_CPU_RXD12_P</text>
<text x="67.6" y="32.3">HT_CPU_RXD13_P</text>
<text x="67.6" y="33.5">HT_CPU_RXD14_P</text>
<text x="67.6" y="34.8">HT_CPU_RXD15_P</text>
<text x="93.2" y="31.1">HT_CPU_TXD12_P</text>
<text x="93.2" y="32.3">HT_CPU_TXD13_P</text>
<text x="93.2" y="33.5">HT_CPU_TXD14_P</text>
<text x="93.2" y="34.8">HT_CPU_TXD15_P</text>
<text x="67.6" y="38.4">HT_CPU_RXD0_N</text>
<text x="67.6" y="39.6">HT_CPU_RXD1_N</text>
<text x="67.6" y="40.9">HT_CPU_RXD2_N</text>
<text x="93.8" y="38.4">HT_CPU_TXD0_N</text>
<text x="93.8" y="39.6">HT_CPU_TXD1_N</text>
<text x="93.8" y="40.9">HT_CPU_TXD2_N</text>
<text x="67.6" y="42.1">HT_CPU_RXD3_N</text>
<text x="67.6" y="43.3">HT_CPU_RXD4_N</text>
<text x="67.6" y="44.5">HT_CPU_RXD5_N</text>
<text x="67.6" y="45.7">HT_CPU_RXD6_N</text>
<text x="67.6" y="46.9">HT_CPU_RXD7_N</text>
<text x="93.8" y="42.1">HT_CPU_TXD3_N</text>
<text x="93.8" y="43.3">HT_CPU_TXD4_N</text>
<text x="93.8" y="44.5">HT_CPU_TXD5_N</text>
<text x="93.8" y="45.7">HT_CPU_TXD6_N</text>
<text x="93.8" y="46.9">HT_CPU_TXD7_N</text>
<text x="67.6" y="48.1">HT_CPU_RXD8_N</text>
<text x="67.6" y="49.4">HT_CPU_RXD9_N</text>
<text x="67.6" y="50.6">HT_CPU_RXD10_N</text>
<text x="67.6" y="51.8">HT_CPU_RXD11_N</text>
<text x="67.6" y="53">HT_CPU_RXD12_N</text>
<text x="93.1" y="50.6">HT_CPU_TXD10_N</text>
<text x="93.1" y="51.8">HT_CPU_TXD11_N</text>
<text x="93.1" y="53">HT_CPU_TXD12_N</text>
<text x="93.8" y="48.1">HT_CPU_TXD8_N</text>
<text x="93.8" y="49.4">HT_CPU_TXD9_N</text>
<text x="67.6" y="54.2">HT_CPU_RXD13_N</text>
<text x="67.6" y="55.5">HT_CPU_RXD14_N</text>
<text x="67.6" y="56.7">HT_CPU_RXD15_N</text>
<text x="93.1" y="54.2">HT_CPU_TXD13_N</text>
<text x="93.1" y="55.5">HT_CPU_TXD14_N</text>
<text x="93.1" y="56.7">HT_CPU_TXD15_N</text>
<text x="67.6" y="60.3">HT_CPU_RX_CLK0_P</text>
<text x="67.6" y="61.5">HT_CPU_RX_CLK0_N</text>
<text x="67.6" y="62.7">HT_CPU_RX_CLK1_P</text>
<text x="67.6" y="64">HT_CPU_RX_CLK1_N</text>
<text x="91.8" y="61.5">HT_CPU_TX_CLK0_N</text>
<text x="91.8" y="64">HT_CPU_TX_CLK1_N</text>
<text x="91.9" y="60.3">HT_CPU_TX_CLK0_P</text>
<text x="91.9" y="62.7">HT_CPU_TX_CLK1_P</text>
<text x="67.6" y="67.6">HT_CPU_RXCTL_P</text>
<text x="67.6" y="68.8">HT_CPU_RXCTL_N</text>
<text x="93.1" y="68.8">HT_CPU_TXCTL_N</text>
<text x="93.2" y="67.6">HT_CPU_TXCTL_P</text>
<text x="89.4" y="76.2">CLKOUT_SEC_200MHZ_N</text>
<text x="89.4" y="74.9">CLKOUT_SEC_200MHZ_P</text>
<text x="89.8" y="73.7">CLKOUT_PRI_200MHZ_N</text>
<text x="89.9" y="72.5">CLKOUT_PRI_200MHZ_P</text>
<text x="67.6" y="78.6">HT_CPU_CAL_1P2V</text>
<text x="67.6" y="79.8">HT_CPU_CAL_GND</text>
<text x="93.6" y="83.4">HT_CPU_PWRGD</text>
<text x="93.9" y="82.3">HT_CPU_RESET*</text>
<text x="94.5" y="81">HT_CPU_STOP*</text>
<text x="95.1" y="79.8">HT_CPU_REQ*</text>
<text x="67.6" y="85.9">+1.2V_PLLHTCPU</text>
<text x="67.6" y="88.3">+1.2V_PLLHTMCP</text>
<text x="93.7" y="88.3">+2.5V_PLLHTCPU</text>
</g>
<g font-size=".9">
<text x="21.4" y="1">5</text>
<text x="61.6" y="1">4</text>
<text x="101.7" y="1">3</text>
<text x="141.9" y="1">2</text>
<text x="182.1" y="1">1</text>
<text x=".4" y="19.6">D</text>
<text x="202.5" y="19.6">D</text>
<text x=".4" y="54.7">C</text>
<text x="202.5" y="54.7">C</text>
<text x=".4" y="89.7">B</text>
<text x="202.5" y="89.7">B</text>
<text x=".4" y="124.7">A</text>
<text x="202.5" y="124.7">A</text>
<text x="21.4" y="142.3">5</text>
<text x="61.6" y="142.3">4</text>
<text x="101.7" y="142.3">3</text>
<text x="141.9" y="142.3">2</text>
<text x="182.1" y="142.3">1</text>
</g>
</svg>
